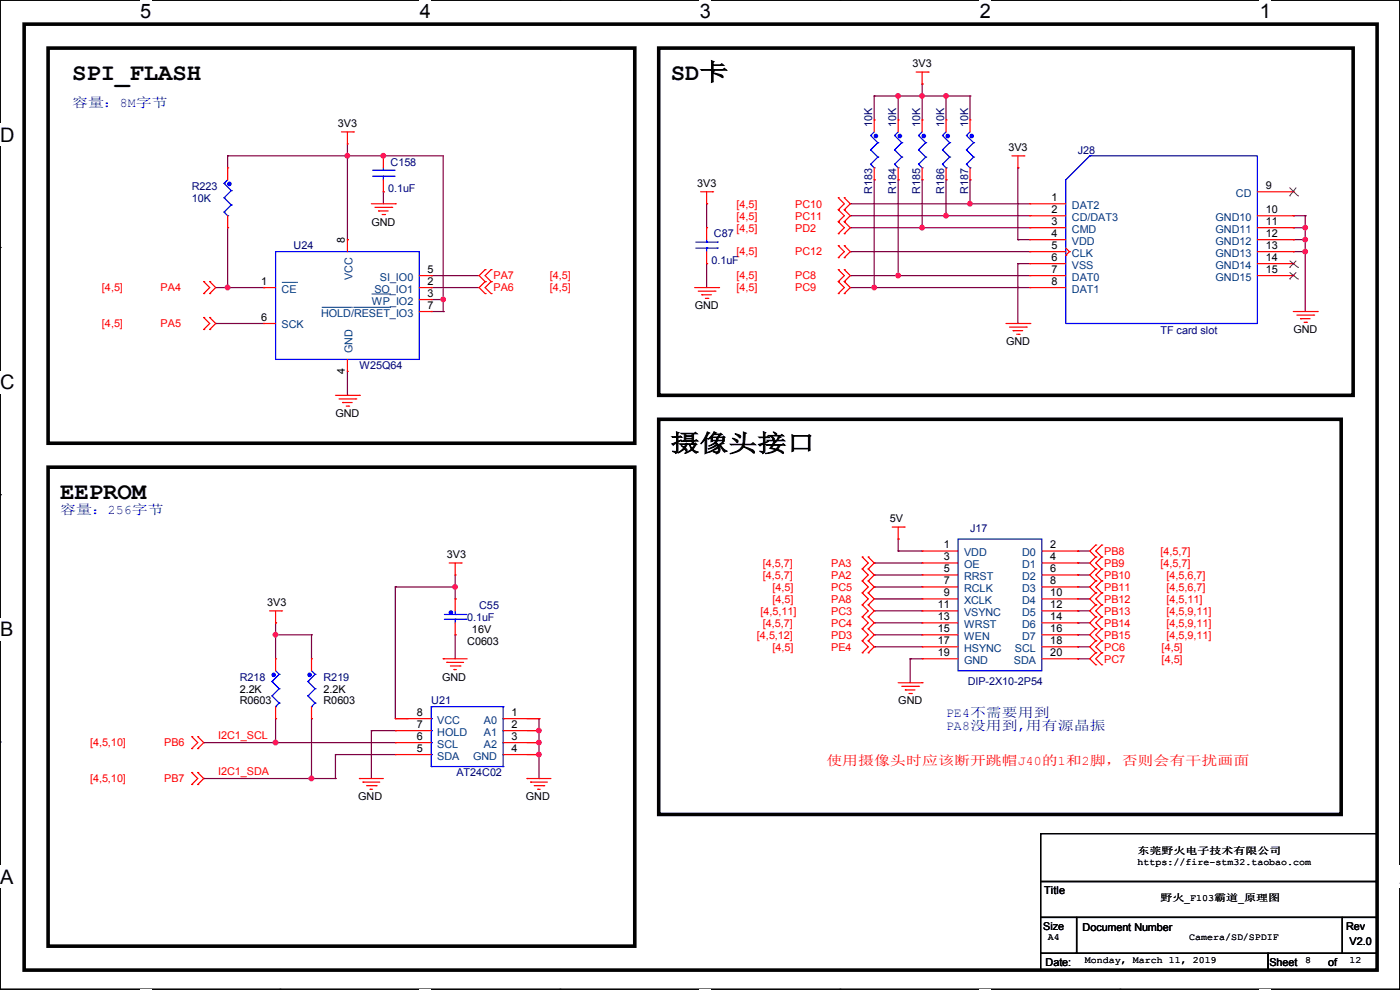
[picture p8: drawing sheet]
<svg xmlns="http://www.w3.org/2000/svg" width="297mm" height="210mm" viewBox="0 0 297 210" stroke-linecap="round" stroke-linejoin="round" font-family="sans-serif">
<path d="M0 0h297v209.8h-297z" fill="none" stroke="#000" stroke-width=".25"/>
<g fill="#fff">
<path d="M29.7 0h2.4v4.8h-2.4z"/>
<path d="M29.7 209.8h2.4v.2h-2.4z"/>
</g>
<path d="M59.4 0h.1M59.4 209.8h.1" fill="none" stroke="#000" stroke-width=".25"/>
<g fill="#fff">
<path d="M89.1 0h2.3v4.8h-2.3z"/>
<path d="M89.1 209.8h2.3v.2h-2.3z"/>
</g>
<path d="M118.8 0h.1M118.8 209.8h.1" fill="none" stroke="#000" stroke-width=".25"/>
<g fill="#fff">
<path d="M148.5 0h2.3v4.8h-2.3z"/>
<path d="M148.5 209.8h2.3v.2h-2.3z"/>
</g>
<path d="M178.2 0h.1M178.2 209.8h.1" fill="none" stroke="#000" stroke-width=".25"/>
<g fill="#fff">
<path d="M207.9 0h2.3v4.8h-2.3z"/>
<path d="M207.9 209.8h2.3v.2h-2.3z"/>
</g>
<path d="M237.6 0h.1M237.6 209.8h.1" fill="none" stroke="#000" stroke-width=".25"/>
<g fill="#fff">
<path d="M267.3 0h2.3v4.8h-2.3z"/>
<path d="M267.3 209.8h2.3v.2h-2.3z"/>
<path d="M0 26.2h3.1v4.8h-3.1z"/>
<path d="M0 78.7h3.1v4.7h-3.1z"/>
</g>
<path d="M0 52.5h.1M297 52.5h.1" fill="none" stroke="#000" stroke-width=".25"/>
<path d="M0 131.1h2.9v4.8h-2.9z" fill="#fff"/>
<path d="M0 104.9h.1M297 104.9h.1" fill="none" stroke="#000" stroke-width=".25"/>
<g fill="#fff">
<path d="M0 183.6h2.9v4.7h-2.9z"/>
<path d="M296.9 183.6h.1v4.7h-.1z"/>
</g>
<path d="M0 157.4h.1M297 157.4h.1M220.8 176.8h71.3v10.2h-71.3zM220.8 187h71.3v7.6h-71.3zM220.8 194.6h7.6v7.6h-7.6zM228.4 194.6h56.4v7.6h-56.4zM284.8 194.6h7.3v7.6h-7.3zM220.8 202.2h48.2v3.6h-48.2zM269 202.2h23.1v3.6h-23.1z" fill="none" stroke="#000" stroke-width=".25"/>
<path d="M5.1 5.1h287v200.7h-287zM10.2 10.2h124.5v83.8h-124.5zM139.7 10.2h147.4v73.7h-147.4zM10.2 99.1h124.5v101.6h-124.5zM139.7 88.9h144.8v83.9h-144.8z" fill="none" stroke="#000" stroke-width=".76"/>
<g fill="none" stroke="#800040" stroke-width=".25">
<path d="M195.6 17.8h.1M195.6 17.8v7.6M48.3 33.1h.1M48.3 33.1h45.7v33M48.3 33.1v2.5M73.7 33.1h.1M73.7 30.5v20.3M81.3 33.1h.1M185.5 20.4h.1M185.5 38.1h.1M185.5 20.4h20.3M185.5 20.4v5"/>
<path d="M185.5 38.1v22.9M190.5 20.4h.1M190.5 38.1h.1M190.5 20.4v5M190.5 38.1v20.4M195.6 20.4h.1M195.6 38.1h.1M195.6 38.1v10.2M200.7 20.4h.1M200.7 38.1h.1M200.7 20.4v5M200.7 38.1v7.7"/>
<path d="M205.8 20.4h.1M205.8 38.1h.1M205.8 20.4v5M205.8 38.1v5.1M215.9 35.6h.1M215.9 35.6v15.2M48.3 48.3v12.7M73.7 50.8h.1M81.3 40.7h.1M81.3 40.7v2.5M91.5 58.5h.1M91.5 58.5h10.1"/>
<path d="M149.9 55.9h.1M149.9 43.2h.1M149.9 43.2v5.1M149.9 55.9v5.1M180.4 43.2h.1M180.4 45.8h.1M180.4 48.3h.1M180.4 53.4h.1M180.4 58.5h.1M180.4 43.2h38.1M180.4 45.8h38.1M180.4 48.3h38.1"/>
<path d="M180.4 53.4h38.1M180.4 58.5h38.1M190.5 58.5h.1M195.6 48.3h.1M200.7 45.8h.1M205.8 43.2h.1M215.9 55.9h.1M215.9 50.8h.1M215.9 55.9v12.7M215.9 55.9h2.6M215.9 50.8h2.6M274.4 53.4h.1"/>
<path d="M274.4 50.8h.1M274.4 45.8h.1M274.4 48.3h.1M274.4 45.8h2.5M274.4 48.3h2.5M274.4 53.4h2.5M274.4 50.8h2.5M276.9 45.8h.1M276.9 48.3h.1M276.9 50.8h.1M276.9 53.4h.1M276.9 45.8v20.3"/>
<path d="M45.8 68.6h.1M45.8 61h10.1M45.8 68.6h10.1M48.3 61h.1M55.9 61h.1M73.7 78.8v5.1M91.5 61h.1M91.5 61h10.1M91.5 66.1h2.5M91.5 63.5h2.5M94 66.1h.1M94 63.5h.1"/>
<path d="M180.4 61h.1M180.4 61h38.1M185.5 61h.1M73.7 83.9h.1M185.5 119.4h.1M185.5 119.4h10.1M190.5 116.9h.1M190.5 114.3h.1M190.5 116.9h5.1M190.5 114.3v2.6M228.6 116.9h.1M228.6 119.4h.1"/>
<path d="M228.6 116.9h2.6M228.6 119.4h2.6M58.5 134.7h.1M58.5 132.1h.1M58.5 134.7h7.6M58.5 132.1v7.6M66.1 134.7h.1M66.1 134.7v5M83.9 124.5h.1M83.9 124.5h12.7M83.9 124.5v27.9h2.5M96.6 124.5h.1"/>
<path d="M96.6 134.7h.1M96.6 127h.1M96.6 122v5M96.6 134.7v5M185.5 122h.1M185.5 127h.1M185.5 124.5h.1M185.5 137.2h.1M185.5 129.6h.1M185.5 132.1h.1M185.5 134.7h.1M185.5 122h10.1"/>
<path d="M185.5 124.5h10.1M185.5 127h10.1M185.5 129.6h10.1M185.5 132.1h10.1M185.5 134.7h10.1M185.5 137.2h10.1M193.1 139.7h.1M193.1 139.7h2.5M193.1 139.7v5.1M228.6 122h.1M228.6 124.5h.1M228.6 127h.1"/>
<path d="M228.6 129.6h.1M228.6 132.1h.1M228.6 134.7h.1M228.6 137.2h.1M228.6 139.7h.1M228.6 139.7h2.6M228.6 122h2.6M228.6 124.5h2.6M228.6 127h2.6M228.6 129.6h2.6M228.6 132.1h2.6M228.6 134.7h2.6"/>
<path d="M228.6 137.2h2.6M43.2 157.5h.1M43.2 157.5h40.7M58.5 152.4h.1M58.5 152.4v5.1M66.1 152.4h.1M66.1 152.4v12.7M78.8 155h.1M78.8 155h5.1M78.8 155v10.1M83.9 157.5h.1M83.9 155h.1"/>
<path d="M86.4 152.4h.1M111.8 157.5h2.5M111.8 152.4h2.5M111.8 155h2.5M114.3 152.4h.1M114.3 155h.1M114.3 157.5h.1M114.3 152.4v12.7M43.2 165.1h.1M43.2 165.1h28M66.1 165.1h.1M71.2 165.1h.1"/>
<path d="M71.2 160.1h.1M71.2 160.1v5M71.2 160.1h12.7M111.8 160.1h2.5M114.3 160.1h.1M114.3 165.1h.1"/>
</g>
<g fill="#f0f" stroke="#f0f" stroke-width=".25">
<circle cx="205.8" cy="43.2" r=".49"/>
<circle cx="200.7" cy="45.7" r=".49"/>
<circle cx="195.6" cy="48.3" r=".49"/>
<circle cx="276.9" cy="48.3" r=".49"/>
<circle cx="276.9" cy="53.4" r=".49"/>
<circle cx="276.9" cy="50.8" r=".49"/>
<circle cx="190.5" cy="20.3" r=".49"/>
<circle cx="200.7" cy="20.3" r=".49"/>
<circle cx="195.6" cy="20.3" r=".49"/>
<circle cx="185.4" cy="61" r=".49"/>
<circle cx="190.5" cy="58.4" r=".49"/>
<circle cx="66.1" cy="165.1" r=".49"/>
<circle cx="58.4" cy="134.6" r=".49"/>
<circle cx="73.7" cy="33" r=".49"/>
<circle cx="81.3" cy="33" r=".49"/>
<circle cx="48.3" cy="61" r=".49"/>
<circle cx="94" cy="63.5" r=".49"/>
<circle cx="96.5" cy="124.5" r=".49"/>
<circle cx="114.3" cy="155" r=".49"/>
<circle cx="114.3" cy="157.5" r=".49"/>
<circle cx="114.3" cy="160" r=".49"/>
<circle cx="58.4" cy="157.5" r=".49"/>
</g>
<g fill="none" stroke="#f00" stroke-width=".25">
<path d="M194.4 15.3h2.5M195.6 17.8h.1M195.6 15.3v2.5M196.9 15.3h.1M48.3 35.6h.1M48.3 35.6v2.5M72.4 28h2.6M73.7 30.5h.1M73.7 28v2.5M75 28h.1M81.3 33.1h.1M81.3 33.1v2.5"/>
<path d="M81.3 38.1v2.6M185.5 25.4h.1M185.5 38.1h.1M185.5 25.4v2.6M185.5 35.6v2.5M190.5 25.4h.1M190.5 38.1h.1M190.5 25.4v2.6M190.5 35.6v2.5M195.6 25.4h.1M195.6 38.1h.1M195.6 25.4v2.6"/>
<path d="M195.6 35.6v2.5M200.7 25.4h.1M200.7 38.1h.1M200.7 25.4v2.6M200.7 35.6v2.5M205.8 25.4h.1M205.8 38.1h.1M205.8 25.4v2.6M205.8 35.6v2.5M214.7 33.1h2.5M215.9 35.6h.1M215.9 33.1v2.5"/>
<path d="M217.2 33.1h.1M43.2 59.7h.1M43.2 59.7l1.3 1.3-1.3 1.3M44.5 59.7h.1M44.5 59.7l1.3 1.3-1.3 1.3M48.3 48.3h.1M48.3 45.8v2.5M73.7 50.8h.1M73.7 50.8v2.6M78.8 43.2h5.1M79.5 44h3.6M80.3 44.7h.1"/>
<path d="M80.3 44.7h2M81.1 45.5h.5M81.3 40.7h.1M81.6 45.5h.1M83.1 44h.1M83.9 43.2h.1M88.9 58.5h2.6M91.5 58.5h.1M102.9 57.2h.1M102.9 59.7h.1M102.9 57.2l-1.3 1.3 1.3 1.2M102.9 59.7l-1.3 1.3 1.3 1.3"/>
<path d="M104.2 59.7h.1M104.2 57.2h.1M104.2 57.2l-1.3 1.3 1.3 1.2M104.2 59.7l-1.3 1.3 1.3 1.3M148.6 40.7h2.6M149.9 43.2h.1M149.9 48.3h.1M149.9 55.9h.1M149.9 40.7v2.5M149.9 48.3v2.5M149.9 53.4v2.5M151.2 40.7h.1"/>
<path d="M177.8 44.5h.1M177.8 42h.1M177.8 47h.1M177.8 49.6h.1M177.8 54.7h.1M177.8 52.1h.1M177.8 59.7h.1M177.8 57.2h.1M177.8 42l1.3 1.2-1.3 1.3M177.8 44.5l1.3 1.3-1.3 1.2M177.8 47l1.3 1.3-1.3 1.3M177.8 52.1l1.3 1.3-1.3 1.3"/>
<path d="M177.8 57.2l1.3 1.3-1.3 1.2M177.8 59.7l1.3 1.3-1.3 1.3M179.1 42h.1M179.1 44.5h.1M179.1 47h.1M179.1 49.6h.1M179.1 52.1h.1M179.1 54.7h.1M179.1 57.2h.1M179.1 59.7h.1M179.1 42l1.3 1.2-1.3 1.3M179.1 44.5l1.3 1.3-1.3 1.2"/>
<path d="M179.1 47l1.3 1.3-1.3 1.3M179.1 52.1l1.3 1.3-1.3 1.3M179.1 57.2l1.3 1.3-1.3 1.2M179.1 59.7l1.3 1.3-1.3 1.3M218.5 43.2h.1M218.5 45.8h.1M218.5 48.3h.1M218.5 50.8h.1M218.5 53.4h.1M218.5 55.9h.1M218.5 58.5h.1M218.5 43.2h7.6"/>
<path d="M218.5 45.8h7.6M218.5 48.3h7.6M218.5 50.8h7.6M218.5 53.4h7.6M218.5 55.9h7.6M218.5 58.5h7.6M226.1 54.1h.1M226.1 52.6l.8 .8M226.9 53.4h.1M226.9 53.4l-.8 .7M266.7 40.7h7.7M266.7 45.8h7.7"/>
<path d="M266.7 48.3h7.7M266.7 50.8h7.7M266.7 53.4h7.7M266.7 55.9h7.7M266.7 58.5h7.7M274.4 40.7h.1M274.4 50.8h.1M274.4 48.3h.1M274.4 45.8h.1M274.4 53.4h.1M274.4 55.9h.1M274.4 58.5h.1"/>
<path d="M43.2 62.3h.1M43.2 69.9h.1M43.2 67.4h.1M43.2 67.4l1.3 1.2-1.3 1.3M44.5 62.3h.1M44.5 67.4h.1M44.5 69.9h.1M44.5 67.4l1.3 1.2-1.3 1.3M55.9 61h.1M55.9 68.6h.1M55.9 68.6h2.6M55.9 61h2.6"/>
<path d="M73.7 78.8h.1M73.7 76.2v2.6M88.9 61h2.6M88.9 66.1h2.6M88.9 63.5h2.6M91.5 61h.1M91.5 63.5h.1M91.5 66.1h.1M102.9 62.3h.1M104.2 62.3h.1M147.4 61h5M148.1 61.8h3.6"/>
<path d="M148.9 62.5h.1M148.9 62.5h2M149.6 63.3h.6M150.2 63.3h.1M151.7 61.8h.1M152.4 61h.1M177.8 62.3h.1M179.1 62.3h.1M213.4 68.6h5.1M214.2 69.4h3.5M214.9 70.1h.1M214.9 70.1h2.1"/>
<path d="M215.7 70.9h.5M216.2 70.9h.1M217.7 69.4h.1M218.5 68.6h.1M218.5 61h.1M218.5 61h7.6M274.4 66.1h5M275.1 66.8h3.6M275.9 67.6h.1M275.9 67.6h2M276.6 68.4h.6M277.2 68.4h.1"/>
<path d="M278.7 66.8h.1M279.4 66.1h.1M71.2 83.9h5M71.9 84.6h3.6M72.7 85.4h.1M72.7 85.4h2M73.4 86.1h.6M74 86.1h.1M75.5 84.6h.1M76.2 83.9h.1M95.3 119.4h2.5M96.6 119.4v2.6"/>
<path d="M97.8 119.4h.1M182.9 118.2h.1M182.9 118.2l1.3 1.2-1.3 1.3M184.2 118.2h.1M184.2 118.2l1.3 1.2-1.3 1.3M189.3 111.8h2.5M190.5 114.3h.1M190.5 111.8v2.5M191.8 111.8h.1M195.6 116.9h.1M195.6 119.4h.1M195.6 119.4h7.6"/>
<path d="M195.6 116.9h7.6M221 119.4h7.6M221 116.9h7.6M228.6 116.9h.1M228.6 119.4h.1M232.5 115.6h.1M232.5 118.2h.1M232.5 115.6l-1.3 1.3 1.3 1.3M232.5 118.2l-1.3 1.2 1.3 1.3M233.7 118.2h.1M233.7 115.6h.1M233.7 115.6l-1.2 1.3 1.2 1.3"/>
<path d="M233.7 118.2l-1.2 1.2 1.2 1.3M57.2 129.6h2.5M58.5 132.1h.1M58.5 139.7h.1M58.5 129.6v2.5M58.5 139.7v2.6M59.7 129.6h.1M66.1 139.7h.1M66.1 139.7v2.6M94 139.7h.1M94 139.7h5.1M96.6 122h.1"/>
<path d="M96.6 127h.1M96.6 134.7h.1M96.6 127v2.6M96.6 132.1v2.6M182.9 120.7h.1M182.9 123.2h.1M182.9 128.3h.1M182.9 125.8h.1M182.9 138.5h.1M182.9 135.9h.1M182.9 130.9h.1M182.9 133.4h.1"/>
<path d="M182.9 120.7l1.3 1.3-1.3 1.2M182.9 125.8l1.3 1.2-1.3 1.3M182.9 123.2l1.3 1.3-1.3 1.3M182.9 135.9l1.3 1.3-1.3 1.3M182.9 128.3l1.3 1.3-1.3 1.3M182.9 130.9l1.3 1.2-1.3 1.3M182.9 133.4l1.3 1.3-1.3 1.2M184.2 120.7h.1M184.2 123.2h.1M184.2 125.8h.1M184.2 128.3h.1M184.2 135.9h.1"/>
<path d="M184.2 138.5h.1M184.2 130.9h.1M184.2 133.4h.1M184.2 120.7l1.3 1.3-1.3 1.2M184.2 125.8l1.3 1.2-1.3 1.3M184.2 123.2l1.3 1.3-1.3 1.3M184.2 135.9l1.3 1.3-1.3 1.3M184.2 128.3l1.3 1.3-1.3 1.3M184.2 130.9l1.3 1.2-1.3 1.3M184.2 133.4l1.3 1.3-1.3 1.2M195.6 122h.1M195.6 124.5h.1"/>
<path d="M195.6 127h.1M195.6 129.6h.1M195.6 137.2h.1M195.6 132.1h.1M195.6 134.7h.1M195.6 139.7h.1M195.6 129.6h7.6M195.6 139.7h7.6M195.6 122h7.6M195.6 124.5h7.6M195.6 127h7.6M195.6 132.1h7.6"/>
<path d="M195.6 134.7h7.6M195.6 137.2h7.6M221 129.6h7.6M221 139.7h7.6M221 122h7.6M221 124.5h7.6M221 127h7.6M221 132.1h7.6M221 134.7h7.6M221 137.2h7.6M228.6 122h.1M228.6 124.5h.1"/>
<path d="M228.6 127h.1M228.6 129.6h.1M228.6 132.1h.1M228.6 134.7h.1M228.6 137.2h.1M228.6 139.7h.1M232.5 120.7h.1M232.5 123.2h.1M232.5 125.8h.1M232.5 128.3h.1M232.5 130.9h.1M232.5 133.4h.1"/>
<path d="M232.5 135.9h.1M232.5 138.5h.1M232.5 123.2l-1.3 1.3 1.3 1.3M232.5 120.7l-1.3 1.3 1.3 1.2M232.5 128.3l-1.3 1.3 1.3 1.3M232.5 133.4l-1.3 1.3 1.3 1.2M232.5 130.9l-1.3 1.2 1.3 1.3M232.5 125.8l-1.3 1.2 1.3 1.3M232.5 135.9l-1.3 1.3 1.3 1.3M232.5 138.5l-1.3 1.2 1.3 1.3M233.7 120.7h.1M233.7 125.8h.1"/>
<path d="M233.7 123.2h.1M233.7 130.9h.1M233.7 128.3h.1M233.7 135.9h.1M233.7 133.4h.1M233.7 138.5h.1M233.7 123.2l-1.2 1.3 1.2 1.3M233.7 120.7l-1.2 1.3 1.2 1.2M233.7 128.3l-1.2 1.3 1.2 1.3M233.7 133.4l-1.2 1.3 1.2 1.2M233.7 130.9l-1.2 1.2 1.2 1.3M233.7 125.8l-1.2 1.2 1.2 1.3"/>
<path d="M233.7 135.9l-1.2 1.3 1.2 1.3M233.7 138.5l-1.2 1.2 1.2 1.3M40.7 156.3h.1M40.7 158.8h.1M40.7 156.3l1.3 1.2-1.3 1.3M42 158.8h.1M42 156.3h.1M42 156.3l1.2 1.2-1.2 1.3M58.5 152.4h.1M58.5 149.9v2.5M66.1 152.4h.1M66.1 149.9v2.5"/>
<path d="M83.9 157.5h.1M83.9 155h.1M83.9 152.4h.1M83.9 152.4h7.6M83.9 155h7.6M83.9 157.5h7.6M94.8 140.5h.1M94.8 140.5h3.5M95.5 141.3h2.1M96.3 142h.1M96.3 142h.5M97.6 141.3h.1"/>
<path d="M106.7 152.4h7.6M106.7 155h7.6M106.7 157.5h7.6M114.3 152.4h.1M114.3 155h.1M114.3 157.5h.1M190.5 144.8h5.1M191.3 145.6h3.6M192.1 146.3h.1M192.1 146.3h2M192.8 147.1h.5M193.3 147.1h.1"/>
<path d="M194.9 145.6h.1M195.6 144.8h.1M232.5 141h.1M233.7 141h.1M40.7 163.9h.1M40.7 166.4h.1M40.7 163.9l1.3 1.2-1.3 1.3M42 166.4h.1M42 163.9h.1M42 163.9l1.2 1.2-1.2 1.3M76.2 165.1h.1M76.2 165.1h5.1"/>
<path d="M77 165.9h.1M77 165.9h3.6M77.8 166.7h2M78.5 167.4h.1M78.5 167.4h.5M79.8 166.7h.1M83.9 160.1h.1M83.9 160.1h7.6M106.7 160.1h7.6M111.8 165.1h.1M111.8 165.1h5.1M112.6 165.9h.1"/>
<path d="M112.6 165.9h3.5M113.3 166.7h2.1M114.1 167.4h.1M114.1 167.4h.5M114.3 160.1h.1M115.4 166.7h.1"/>
</g>
<g fill="none" stroke="#00f" stroke-width=".25">
<path d="M47.5 38.9h.1M47.5 38.9l1.6 1.5M48.3 38.1l-.8 .8M79 37.4h4.6M79 36.1h4.6M81.3 36.1h.1M81.3 37.4h.1M81.3 35.6v.5M81.3 37.4v.7M83.6 37.4h.1M83.6 36.1h.1M184.7 28.7h.1"/>
<path d="M184.7 31.8h.1M184.7 34.8h.1M184.7 28.7l1.5 1.6M184.7 31.8l1.5 1.5M184.7 34.8l.8 .8M185.5 35.6h.1M185.5 28l-.8 .7M186.2 30.3h.1M186.2 33.3h.1M186.2 30.3l-1.5 1.5M186.2 33.3l-1.5 1.5M189.8 28.7h.1"/>
<path d="M189.8 31.8h.1M189.8 34.8h.1M189.8 28.7l1.5 1.6M189.8 31.8l1.5 1.5M189.8 34.8l.7 .8M190.5 35.6h.1M190.5 28l-.7 .7M191.3 30.3h.1M191.3 33.3h.1M191.3 30.3l-1.5 1.5M191.3 33.3l-1.5 1.5M194.9 28.7h.1"/>
<path d="M194.9 31.8h.1M194.9 34.8h.1M194.9 28.7l1.5 1.6M194.9 31.8l1.5 1.5M194.9 34.8l.7 .8M195.6 35.6h.1M195.6 28l-.7 .7M196.4 30.3h.1M196.4 33.3h.1M196.4 30.3l-1.5 1.5M196.4 33.3l-1.5 1.5M199.9 28.7h.1"/>
<path d="M199.9 31.8h.1M199.9 34.8h.1M199.9 28.7l1.6 1.6M199.9 31.8l1.6 1.5M199.9 34.8l.8 .8M200.7 35.6h.1M200.7 28l-.8 .7M201.5 30.3h.1M201.5 33.3h.1M201.5 30.3l-1.6 1.5M201.5 33.3l-1.6 1.5M205 28.7h.1"/>
<path d="M205 31.8h.1M205 34.8h.1M205 28.7l1.5 1.6M205 31.8l1.5 1.5M205 34.8l.8 .8M205.8 35.6h.1M205.8 28l-.8 .7M206.5 30.3h.1M206.5 33.3h.1M206.5 30.3l-1.5 1.5M206.5 33.3l-1.5 1.5M226.1 38.1l5.1-5h35.5v35.5h-40.6z"/>
<path d="M231.2 33.1h.1M47.5 42h.1M47.5 45h.1M47.5 42l1.6 1.5M47.5 45l.8 .8M48.3 45.8h.1M49.1 40.4h.1M49.1 43.5h.1M49.1 40.4l-1.6 1.6M49.1 43.5l-1.6 1.5M58.5 53.4h30.4v22.8h-30.4zM147.6 52.6h4.6"/>
<path d="M147.6 51.4h4.6M149.9 51.4h.1M149.9 52.6h.1M149.9 50.8v.6M149.9 52.6v.8M152.2 52.6h.1M152.2 51.4h.1M203.2 114.3h17.8v28h-17.8zM94.3 131.4h4.5M94.3 130.3h4.5M96.6 131.4h.1M96.6 130.3h.1"/>
<path d="M96.6 129.6v.7M96.6 131.4v.7M98.8 131.4h.1M98.8 130.3h.1M57.7 144.6h.1M57.7 147.6h.1M57.7 144.6l1.5 1.5M57.7 147.6l1.5 1.5M58.5 149.9h.1M58.5 142.3l.7 .7M59.2 143h.1M59.2 146.1h.1"/>
<path d="M59.2 149.1h.1M59.2 143l-1.5 1.6M59.2 146.1l-1.5 1.5M59.2 149.1l-.7 .8M65.3 144.6h.1M65.3 147.6h.1M65.3 144.6l1.5 1.5M65.3 147.6l1.5 1.5M66.1 149.9h.1M66.1 142.3l.7 .7M66.8 143h.1M66.8 146.1h.1"/>
<path d="M66.8 149.1h.1M66.8 143l-1.5 1.6M66.8 146.1l-1.5 1.5M66.8 149.1l-.7 .8M91.5 149.9h.1M91.5 157.5h.1M91.5 155h.1M91.5 152.4h.1M91.5 149.9h15.2M91.5 149.9v12.7M106.7 149.9h.1M106.7 152.4h.1"/>
<path d="M106.7 155h.1M106.7 157.5h.1M106.7 149.9v12.7M91.5 162.6h.1M91.5 160.1h.1M91.5 162.6h15.2M106.7 162.6h.1M106.7 160.1h.1"/>
</g>
<g fill="#00f" stroke="#00f" stroke-width=".25">
<circle cx="65.7" cy="143.2" r=".36"/>
<circle cx="206.1" cy="28.9" r=".36"/>
<circle cx="95.7" cy="129.9" r=".36"/>
<circle cx="190.9" cy="28.9" r=".36"/>
<circle cx="48.7" cy="39" r=".36"/>
<circle cx="185.8" cy="28.9" r=".36"/>
<circle cx="196" cy="28.9" r=".36"/>
<circle cx="58.1" cy="143.2" r=".36"/>
<circle cx="201.1" cy="28.9" r=".36"/>
</g>
<path d="M273.6 39.8l1.7 1.7M275 39.8l-1.4 1.7M273.6 41.5h.1M273.6 56.7h.1M273.6 59.2h.1M273.6 55.3l1.7 1.4M273.6 57.8l1.7 1.4M275 55.3l-1.4 1.4M275 57.8l-1.4 1.4M275.3 41.5h.1M275.3 56.7h.1M275.3 59.2h.1" fill="none" stroke="#804000" stroke-width=".21"/>
<path d="M59.8 59.9h3.2M63 59.9h.1M68.3 65.2h6.3M74.6 65.2h.1M75 65.2h7.7M78.8 62.4h3.9M82.7 62.4h.1M82.7 65.2h.1" fill="none" stroke="#004080" stroke-width=".21"/>
<g font-size="5.1">
<text x="15.3" y="17">SPI_FLASH</text>
<text x="142.3" y="17">SD卡</text>
<text x="142.3" y="95.8">摄像头接口</text>
<text x="12.7" y="105.9">EEPROM</text>
</g>
<g font-size="4.2">
<text x="29.7" y="3.9">5</text>
<text x="89.1" y="3.9">4</text>
<text x="148.5" y="3.9">3</text>
<text x="207.9" y="3.9">2</text>
<text x="267.2" y="3.9">1</text>
<text x="0" y="30.1">D</text>
<text x="0" y="82.5">C</text>
<text x="0" y="135">B</text>
<text x="0" y="187.4">A</text>
<text x="297" y="187.4">A</text>
</g>
<g font-size="2.8" fill="#00f">
<text x="15.3" y="22.6">容量：8M字节</text>
<text x="12.7" y="109">容量：256字节</text>
<text x="200.7" y="152.1">PE4不需要用到</text>
<text x="200.7" y="154.9">PA8没用到,用有源晶振</text>
</g>
<text font-size="2.8" fill="#f00" x="175.3" y="162.3">使用摄像头时应该断开跳帽J40的1和2脚，否则会有干扰画面</text>
<g font-size="2.3">
<text x="193.6" y="14.3">3V3</text>
<text x="71.7" y="27">3V3</text>
<text x="213.9" y="32.1">3V3</text>
<text x="147.9" y="39.7">3V3</text>
<text x="268.5" y="40.1">9</text>
<text x="78.8" y="47.8">GND</text>
<text x="223.1" y="42.7">1</text>
<text x="223.1" y="45.2">2</text>
<text x="223.1" y="47.8">3</text>
<text x="268.5" y="47.8">11</text>
<text x="268.5" y="45.2">10</text>
<text x="73.2" y="51.6" transform="rotate(-90 73.2 51.6)">8</text>
<text x="223.1" y="50.3">4</text>
<text x="223.1" y="52.8">5</text>
<text x="268.5" y="50.3">12</text>
<text x="268.5" y="52.8">13</text>
<text x="90.7" y="57.9">5</text>
<text x="223.1" y="55.4">6</text>
<text x="223.1" y="57.9">7</text>
<text x="268.5" y="55.4">14</text>
<text x="268.5" y="57.9">15</text>
<text x="55.4" y="60.5">1</text>
<text x="90.7" y="60.5">2</text>
<text x="90.7" y="63">3</text>
<text x="90.7" y="65.5">7</text>
<text x="147.4" y="65.6">GND</text>
<text x="223.1" y="60.5">8</text>
<text x="55.4" y="68.1">6</text>
<text x="274.4" y="70.7">GND</text>
<text x="213.4" y="73.2">GND</text>
<text x="73.2" y="79.3" transform="rotate(-90 73.2 79.3)">4</text>
<text x="71.2" y="88.5">GND</text>
<text x="188.8" y="110.8">5V</text>
<text x="94.8" y="118.4">3V3</text>
<text x="200.2" y="116.3">1</text>
<text x="200.2" y="118.9">3</text>
<text x="222.8" y="116.3">2</text>
<text x="222.8" y="118.9">4</text>
<text x="200.2" y="121.4">5</text>
<text x="200.2" y="124">7</text>
<text x="222.8" y="121.4">6</text>
<text x="222.8" y="124">8</text>
<text x="56.7" y="128.6">3V3</text>
<text x="198.9" y="129">11</text>
<text x="198.9" y="131.6">13</text>
<text x="200.2" y="126.5">9</text>
<text x="222.8" y="126.5">10</text>
<text x="222.8" y="129">12</text>
<text x="222.8" y="131.6">14</text>
<text x="99.1" y="136.7">C0603</text>
<text x="100.1" y="134.2">16V</text>
<text x="198.9" y="136.7">17</text>
<text x="198.9" y="134.1">15</text>
<text x="222.8" y="134.1">16</text>
<text x="222.8" y="136.7">18</text>
<text x="198.9" y="139.2">19</text>
<text x="222.8" y="139.2">20</text>
<text x="50.8" y="146.9">2.2K</text>
<text x="50.8" y="149.4">R0603</text>
<text x="68.6" y="146.9">2.2K</text>
<text x="68.6" y="149.4">R0603</text>
<text x="93.8" y="144.4">GND</text>
<text x="190.6" y="149.4">GND</text>
<text x="88.4" y="154.4">7</text>
<text x="88.4" y="151.9">8</text>
<text x="108.5" y="151.9">1</text>
<text x="108.5" y="154.4">2</text>
<text x="88.4" y="159.5">5</text>
<text x="88.4" y="157">6</text>
<text x="108.5" y="157">3</text>
<text x="108.5" y="159.5">4</text>
<text x="76" y="169.8">GND</text>
<text x="111.6" y="169.8">GND</text>
<text x="221.5" y="189.6">Title</text>
<text x="221.3" y="197.2">Size</text>
<text x="229.7" y="197.4">Document Number</text>
<text x="285.6" y="197.2">Rev</text>
<text x="286.3" y="200.5">V2.0</text>
<text x="221.8" y="204.8">Date:</text>
<text x="269.3" y="204.8">Sheet</text>
<text x="281.7" y="204.8">of</text>
</g>
<g font-size="2.3" fill="#000080">
<text x="185.1" y="27" transform="rotate(-90 185.1 27)">10K</text>
<text x="190.1" y="27" transform="rotate(-90 190.1 27)">10K</text>
<text x="195.2" y="27" transform="rotate(-90 195.2 27)">10K</text>
<text x="200.3" y="27" transform="rotate(-90 200.3 27)">10K</text>
<text x="205.4" y="27" transform="rotate(-90 205.4 27)">10K</text>
<text x="82.9" y="35.1">C158</text>
<text x="228.7" y="32.6">J28</text>
<text x="40.7" y="40.2">R223</text>
<text x="82.3" y="40.7">0.1uF</text>
<text x="185.1" y="41.2" transform="rotate(-90 185.1 41.2)">R183</text>
<text x="190.1" y="41.2" transform="rotate(-90 190.1 41.2)">R184</text>
<text x="195.2" y="41.2" transform="rotate(-90 195.2 41.2)">R185</text>
<text x="200.3" y="41.2" transform="rotate(-90 200.3 41.2)">R186</text>
<text x="205.4" y="41.2" transform="rotate(-90 205.4 41.2)">R187</text>
<text x="40.7" y="42.8">10K</text>
<text x="62.3" y="52.9">U24</text>
<text x="151.4" y="50.4">C87</text>
<text x="150.9" y="56">0.1uF</text>
<text x="246.2" y="71">TF card slot</text>
<text x="76.2" y="78.3">W25Q64</text>
<text x="205.8" y="112.9">J17</text>
<text x="99.1" y="131.7">0.1uF</text>
<text x="101.6" y="129.1">C55</text>
<text x="50.8" y="144.4">R218</text>
<text x="68.6" y="144.4">R219</text>
<text x="91.5" y="149.4">U21</text>
<text x="205.3" y="145.4">DIP-2X10-2P54</text>
<text x="96.8" y="164.7">AT24C02</text>
</g>
<g font-size="2.3" fill="#004080">
<text x="262.2" y="41.7">CD</text>
<text x="227.4" y="44.3">DAT2</text>
<text x="227.4" y="46.8">CD/DAT3</text>
<text x="257.9" y="46.8">GND10</text>
<text x="227.4" y="49.4">CMD</text>
<text x="227.4" y="51.9">VDD</text>
<text x="257.9" y="51.9">GND12</text>
<text x="257.9" y="49.4">GND11</text>
<text x="74.8" y="59.5" transform="rotate(-90 74.8 59.5)">VCC</text>
<text x="80.6" y="59.5">SI_IO0</text>
<text x="227.4" y="54.4">CLK</text>
<text x="227.4" y="57">VSS</text>
<text x="227.4" y="59.5">DAT0</text>
<text x="257.9" y="54.4">GND13</text>
<text x="257.9" y="57">GND14</text>
<text x="257.9" y="59.5">GND15</text>
<text x="59.7" y="62.1">CE</text>
<text x="78.9" y="64.6">WP_IO2</text>
<text x="79.4" y="62.1">SO_IO1</text>
<text x="227.4" y="62.1">DAT1</text>
<text x="59.7" y="69.7">SCK</text>
<text x="68.1" y="67.1">HOLD/RESET_IO3</text>
<text x="74.8" y="75" transform="rotate(-90 74.8 75)">GND</text>
<text x="204.5" y="117.9">VDD</text>
<text x="216.8" y="117.9">D0</text>
<text x="204.5" y="120.5">OE</text>
<text x="204.5" y="123">RRST</text>
<text x="204.5" y="125.6">RCLK</text>
<text x="216.8" y="120.5">D1</text>
<text x="216.8" y="123">D2</text>
<text x="216.8" y="125.6">D3</text>
<text x="204.5" y="128.1">XCLK</text>
<text x="204.5" y="130.6">VSYNC</text>
<text x="216.8" y="128.1">D4</text>
<text x="216.8" y="130.6">D5</text>
<text x="204.5" y="133.2">WRST</text>
<text x="204.5" y="135.7">WEN</text>
<text x="216.8" y="133.2">D6</text>
<text x="216.8" y="135.7">D7</text>
<text x="204.5" y="138.3">HSYNC</text>
<text x="204.5" y="140.8">GND</text>
<text x="215.1" y="140.8">SDA</text>
<text x="215.3" y="138.3">SCL</text>
<text x="92.8" y="153.5">VCC</text>
<text x="102.7" y="153.5">A0</text>
<text x="92.8" y="161.1">SDA</text>
<text x="92.8" y="158.6">SCL</text>
<text x="92.8" y="156">HOLD</text>
<text x="100.4" y="161.1">GND</text>
<text x="102.7" y="156">A1</text>
<text x="102.7" y="158.6">A2</text>
</g>
<g font-size="2.3" fill="#f00">
<text x="156.3" y="44">[4,5]</text>
<text x="156.3" y="46.6">[4,5]</text>
<text x="168.7" y="44">PC10</text>
<text x="168.7" y="46.6">PC11</text>
<text x="156.3" y="49.1">[4,5]</text>
<text x="168.7" y="49.1">PD2</text>
<text x="104.7" y="59.3">PA7</text>
<text x="116.6" y="59.3">[4,5]</text>
<text x="156.3" y="54.2">[4,5]</text>
<text x="156.3" y="59.3">[4,5]</text>
<text x="168.7" y="54.2">PC12</text>
<text x="168.7" y="59.3">PC8</text>
<text x="21.6" y="61.8">[4,5]</text>
<text x="34.1" y="61.8">PA4</text>
<text x="104.7" y="61.8">PA6</text>
<text x="116.6" y="61.8">[4,5]</text>
<text x="156.3" y="61.8">[4,5]</text>
<text x="168.7" y="61.8">PC9</text>
<text x="21.6" y="69.4">[4,5]</text>
<text x="34.1" y="69.4">PA5</text>
<text x="234.2" y="117.7">PB8</text>
<text x="246.2" y="117.7">[4,5,7]</text>
<text x="161.8" y="120.2">[4,5,7]</text>
<text x="161.8" y="122.8">[4,5,7]</text>
<text x="163.9" y="125.3">[4,5]</text>
<text x="176.3" y="120.2">PA3</text>
<text x="176.3" y="122.8">PA2</text>
<text x="176.3" y="125.3">PC5</text>
<text x="234.2" y="120.2">PB9</text>
<text x="234.2" y="125.3">PB11</text>
<text x="234.2" y="122.8">PB10</text>
<text x="246.2" y="120.2">[4,5,7]</text>
<text x="247.5" y="125.3">[4,5,6,7]</text>
<text x="247.5" y="122.8">[4,5,6,7]</text>
<text x="161.3" y="130.4">[4,5,11]</text>
<text x="163.9" y="127.8">[4,5]</text>
<text x="176.3" y="127.8">PA8</text>
<text x="176.3" y="130.4">PC3</text>
<text x="234.2" y="130.4">PB13</text>
<text x="234.2" y="127.8">PB12</text>
<text x="247.5" y="130.4">[4,5,9,11]</text>
<text x="247.5" y="127.8">[4,5,11]</text>
<text x="160.6" y="135.5">[4,5,12]</text>
<text x="161.8" y="132.9">[4,5,7]</text>
<text x="176.3" y="132.9">PC4</text>
<text x="176.3" y="135.5">PD3</text>
<text x="234.2" y="135.5">PB15</text>
<text x="234.2" y="132.9">PB14</text>
<text x="247.5" y="135.5">[4,5,9,11]</text>
<text x="247.5" y="132.9">[4,5,9,11]</text>
<text x="163.9" y="138">[4,5]</text>
<text x="176.3" y="138">PE4</text>
<text x="234.2" y="138">PC6</text>
<text x="234.2" y="140.5">PC7</text>
<text x="246.4" y="138">[4,5]</text>
<text x="246.4" y="140.5">[4,5]</text>
<text x="19.1" y="158.3">[4,5,10]</text>
<text x="34.8" y="158.3">PB6</text>
<text x="46.3" y="156.8">I2C1_SCL</text>
<text x="19.1" y="165.9">[4,5,10]</text>
<text x="34.8" y="165.9">PB7</text>
<text x="46.3" y="164.4">I2C1_SDA</text>
</g>
<g font-size="2">
<text x="241.3" y="183.5">https://fire-stm32.taobao.com</text>
<text x="241.3" y="181.2">东莞野火电子技术有限公司</text>
<text x="246.2" y="191.1">野火_F103霸道_原理图</text>
<text x="222.3" y="199.5">A4</text>
<text x="252.3" y="199.5">Camera/SD/SPDIF</text>
<text x="230.2" y="204.3">Monday, March 11, 2019</text>
<text x="276.9" y="204.3">8</text>
<text x="286.3" y="204.3">12</text>
</g>
</svg>
